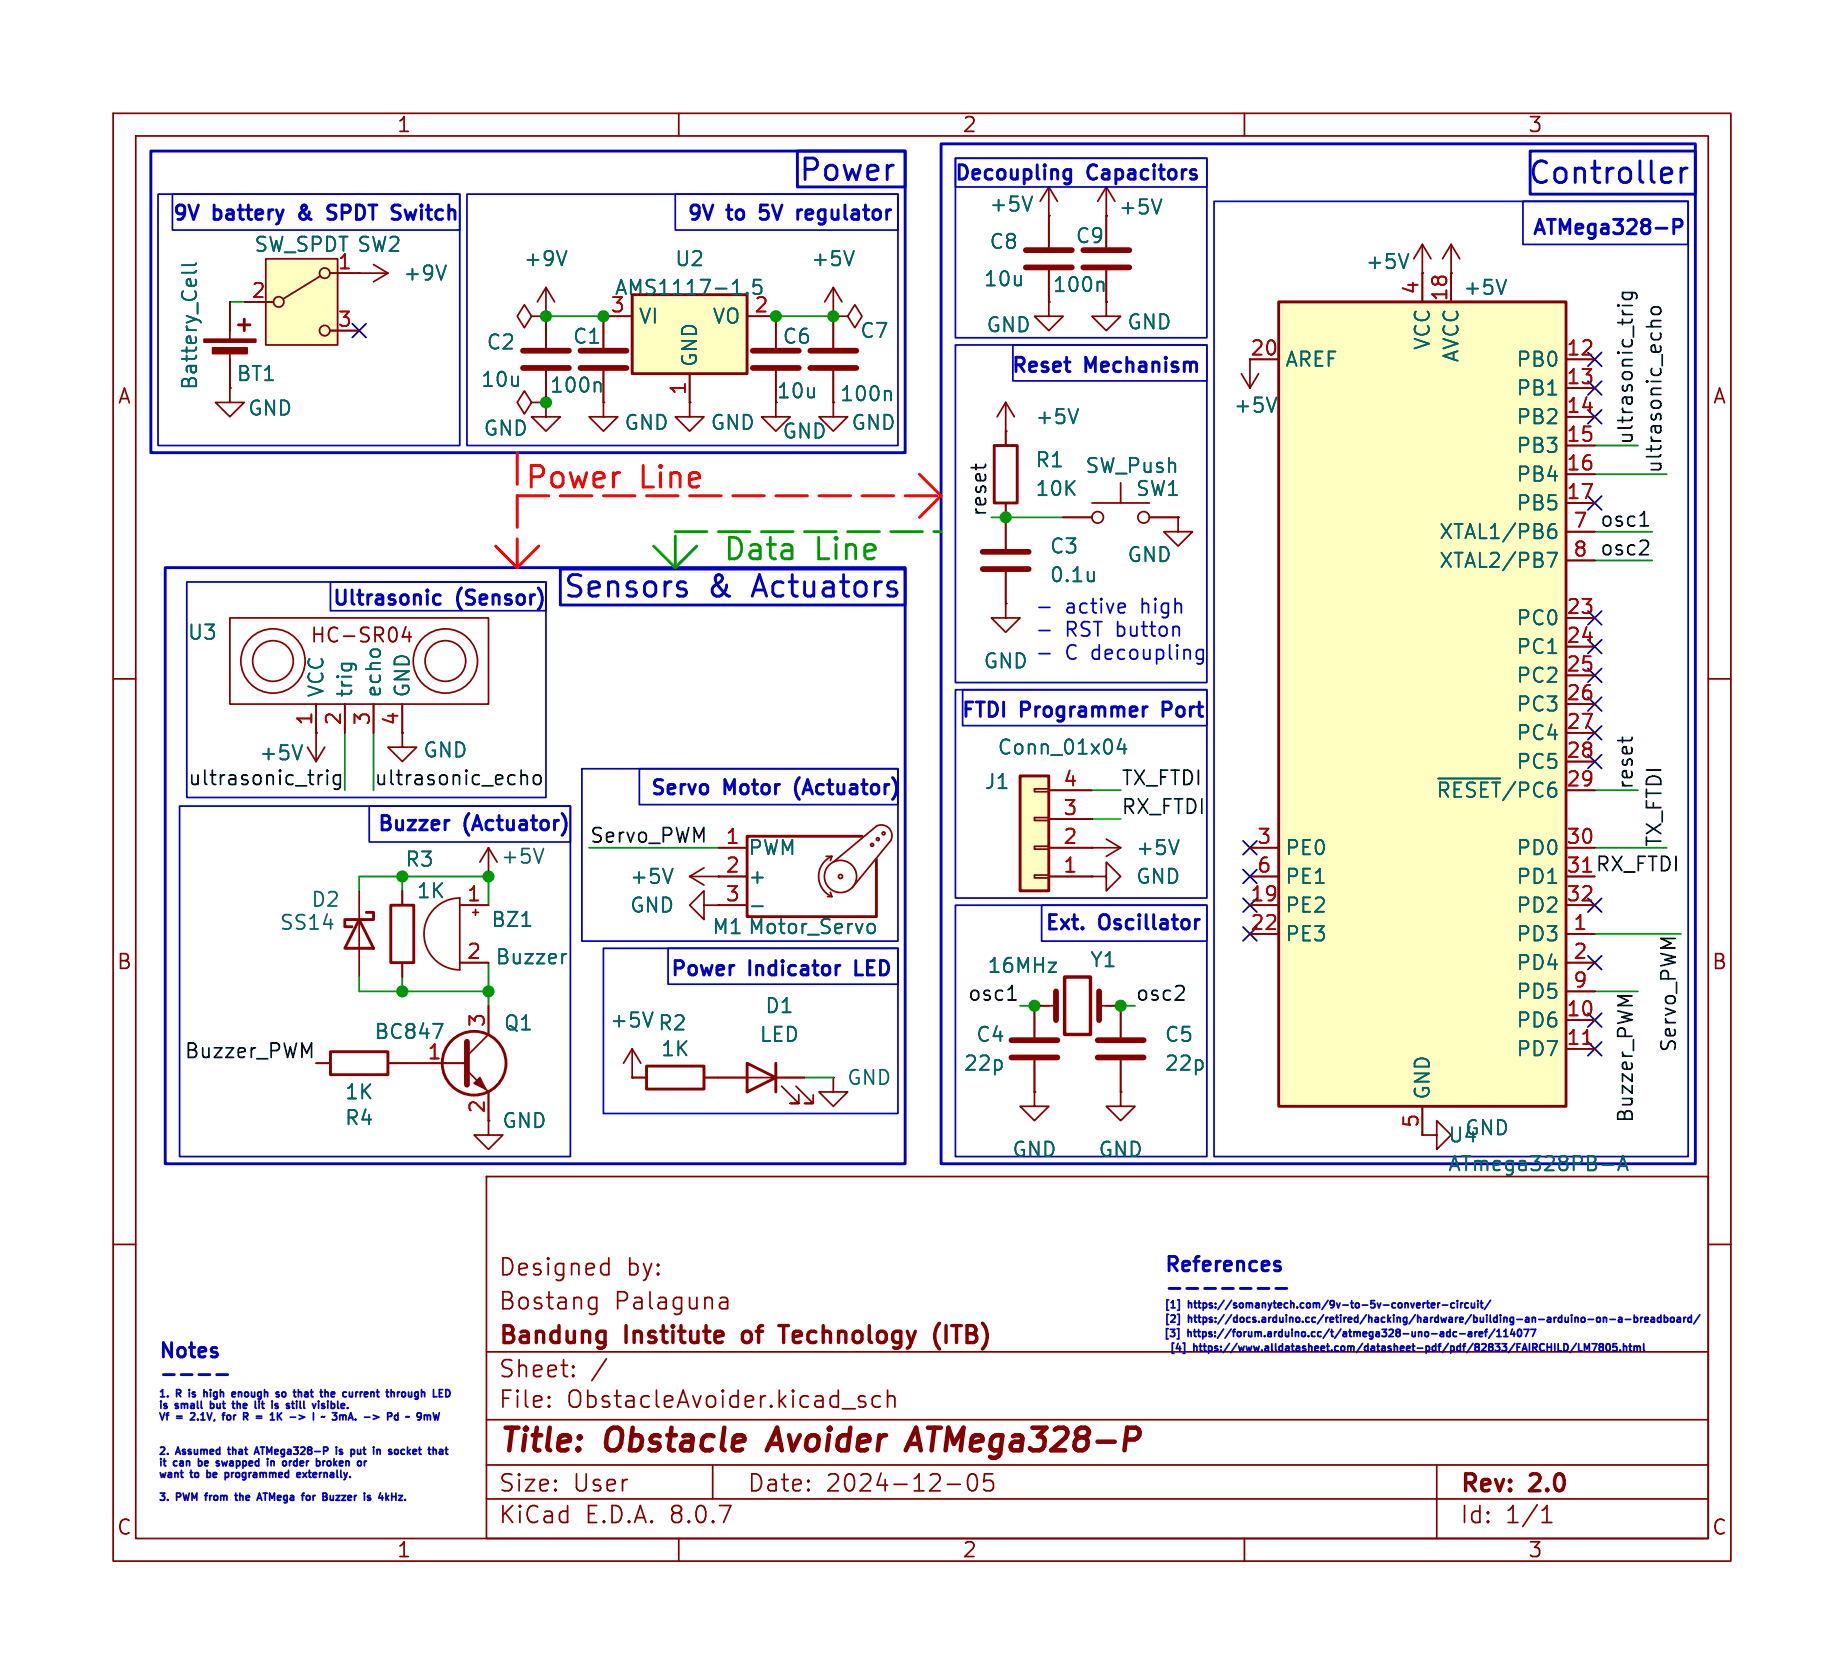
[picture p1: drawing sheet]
<svg xmlns="http://www.w3.org/2000/svg" width="163mm" height="148mm" viewBox="0 0 163 148" stroke-linecap="round" stroke-linejoin="round" font-family="sans-serif">
<g fill="none" stroke="#840000" stroke-width=".15">
<path d="M10 10h143v128h-143zM12 12h139v124h-139zM60 10v2M110 10v2M10 60h2M35.6 78.8v1.2M151 60h2M35.6 85.1v1.3M10 110h2M43 104h108v32h-108zM43 119.5h108M52.2 115.6l.1 .1 .4-.1"/>
<path d="M52.2 114.8l.1-.1 .4 .1M52.7 114.7v1.2a.41 .41 0 0 1-.5 .3M53.4 111.7l.4 .1M53.8 111.2v1.5M53.8 112.6l-.4 .1M63.7 115.6l.1 .1 .5-.1M63.7 114.8l.1-.1 .4 .1 .1 .1v.8M64.3 115.1l-.6 .1M151 110h2M43 132.5h108M43 129.5h108M43 125.5h108"/>
<path d="M48.5 124.3h.1l-.1 .1M48.5 124.3v.1M48.5 123.5v.1M48.5 123.5h.1l-.1 .1M50.7 121.6v.1M50.7 121.6h-.1l.1 .1M50.7 120.8v.1M50.7 120.8h-.1l.1 .1M53.6 120.1l-1.3 2M60 136v2M63 129.5v3M76.5 123.5l-.4-.1-.2 .2 .1 .2 .5 .2v.1v.2l-.2 .1-.4-.1"/>
<path d="M77.8 123.5l-.4-.1-.3 .3v.4l.1 .2 .2 .1 .4-.1M78.5 123.5a.37 .37 0 0 1 .6 .1v.8M78.5 122.9v1.5M83.7 131.2h1.2M85.7 130.4a1.02 1.02 0 0 0 .2 1.4 .38 .38 0 0 0 .4-.3 1.28 1.28 0 0 0-.1-1.1M87 130.3v.7l.2-.1h.5l.1 .3v.3l-.3 .3h-.3l-.2-.1M110 136v2M127 129.5v6.5M136.3 134.6h.9M136.3 133.5l.4-.4v1.5"/>
</g>
<path d="M68.7 126.2l-.9 2M80.1 128.2l.9-2 .4 2M80.3 127.7h1" fill="none" stroke="#840000" stroke-width=".4"/>
<path d="M65.7 117.8l-.1 .2 .1 .6M68.8 117.2h.9M69.3 117.2v1.5M82.7 118.6l.4 .7M83.1 117l-.4 .6M83.6 117.2v1.5" fill="none" stroke="#840000" stroke-width=".3"/>
<path d="M34.5 80h2.1v5.1h-2.1z" fill="none" stroke="#840000" stroke-width=".25"/>
<path d="M23.5 22.9h6.3v7.6h-6.3z" fill="#ffffc2"/>
<g fill="none" stroke="#840000" stroke-width=".15">
<path d="M92.7 19.1h.1M92.7 16.5l-.8 1.3M92.7 16.5v5.4M92.7 16.5l.8 1.3M97.8 19.1h.1M97.8 16.5v5.4M97.8 16.5l-.8 1.3M97.8 16.5l.8 1.3M21.6 26.7h2.5M23.5 22.9h6.3v7.6h-6.3zM28.3 24.4l-3.3 2M29.2 24.1h2.5"/>
<path d="M29.2 29.2h2.5M48.3 28h.1M48.3 35.6v1.2h1.2l-1.2 1.3-1.3-1.3h1.3M48.3 35.6h.1M48.3 25.4l-.8 1.3M48.3 25.4v5.4M48.3 32.8v2.8M48.3 25.4l.7 1.3M68.6 32.8v4h1.2l-1.2 1.3-1.3-1.3h1.3M68.6 28v2.8M92.7 26.7v1.3h1.3l-1.3 1.2-1.3-1.2h1.3M92.7 26.7h.1"/>
<path d="M92.7 23.9v2.8M97.8 23.9v2.8M125.7 24.1h.1M125.7 21.6l-.7 1.3M125.7 21.6v2.5M125.7 21.6l.8 1.3M128.3 24.1h.1M128.3 21.6l-.8 1.3M128.3 21.6v2.5M128.3 21.6l.7 1.3M88.9 53.4v1.2h1.3l-1.3 1.3-1.3-1.3h1.3M88.9 53.4h.1"/>
<path d="M88.9 45.7v2.8M88.9 50.6v2.8M43.2 99.1v1.2h-1.3l1.3 1.3 1.2-1.3h-1.2M91.4 96.5v1.3h1.3l-1.3 1.3-1.2-1.3h1.2M91.4 96.5h.1M91.4 93.7v2.8M93.3 88.9h-1.9v2.8M97.2 88.9h1.9v2.8M99.1 96.5v1.3h1.2l-1.2 1.3-1.3-1.3h1.3M99.1 96.5h.1M99.1 93.7v2.8"/>
<circle cx="24.6" cy="26.7" r=".46"/>
<circle cx="28.7" cy="29.2" r=".46"/>
<circle cx="28.7" cy="24.1" r=".46"/>
</g>
<path d="M91.2 17.4l-.4 1.2M102.7 17.6l-.5 1.3M50.1 22.2l-.4 1.3M97.4 24.9l.2 .2v.6M124.5 22.4l-.4 1.3M133.1 24.7l-.4 1.3M96.7 50.6v.8M96.7 51.3h-.1" fill="none" stroke="#006464" stroke-width=".15"/>
<g fill="none" stroke="#840000" stroke-width=".51">
<path d="M46.2 32.5h4.1M46.2 31h4.1M66.5 32.5h4.1M66.5 31h4.1M90.7 23.6h4M90.7 22.1h4M95.8 23.6h4M95.8 22.1h4M86.9 50.3h4M86.9 48.8h4M89.4 93.5h4.1M89.4 92h4.1"/>
<path d="M93.3 87.6v2.6M97 93.5h4.1M97 92h4.1M97.2 87.6v2.6"/>
</g>
<path d="M94.1 86.4h2.3v5.1h-2.3z" fill="none" stroke="#840000" stroke-width=".3"/>
<path d="M90.2 68.6h2.5v10.2h-2.5z" fill="#ffffc2"/>
<g fill="none" stroke="#840000" stroke-width=".15">
<path d="M61 35.6v1.2h1.2l-1.2 1.3-1.3-1.3h1.3M61 35.6h.1M91.4 69.7h1.3v.3h-1.3zM91.4 72.3h1.3v.2h-1.3zM91.4 74.8h1.3v.3h-1.3zM91.4 77.4h1.3v.2h-1.3zM92.7 77.5h3.8M92.7 74.9h6.4M92.7 72.4h3.8M92.7 69.9h3.8M96.5 77.5h1.3v-1.3l1.3 1.3-1.3 1.3v-1.3M96.5 77.5h.1"/>
<path d="M96.5 74.9h.1M97.8 74.2l1.3 .7M99.1 74.9l-1.3 .8"/>
</g>
<path d="M90.2 68.6h2.5v10.2h-2.5z" fill="none" stroke="#840000" stroke-width=".25"/>
<path d="M99.1 65.3l-.3 .9h.8M99.4 65.8v.8M104.2 74.3l-.4 1.2" fill="none" stroke="#006464" stroke-width=".15"/>
<path d="M113 26.7h25.4v71.1h-25.4z" fill="#ffffc2"/>
<path d="M87.9 39.4h2v5.1h-2zM113 26.7h25.4v71.1h-25.4z" fill="none" stroke="#840000" stroke-width=".25"/>
<g fill="none" stroke="#840000" stroke-width=".15">
<path d="M47 28l-.6-1.1-.7 1.1 .7 1 .6-1h1.3M48.3 28h.1M73.7 28h1.2l.7-1.1 .6 1.1-.6 1-.7-1M73.7 28h.1M73.7 25.4l-.8 1.3M73.7 25.4v2.6M73.7 25.4l.7 1.3M88.9 38.1v1.3M110.5 31.8h2.5M125.7 24.1v2.6M128.3 24.1v2.6M138.4 31.8h2.6"/>
<path d="M138.4 34.3h2.6M138.4 36.8h2.6M138.4 39.4h2.6M88.9 44.5v1.2M138.4 41.9h2.6M138.4 44.5h2.6M138.4 54.6h2.6M138.4 57.2h2.6M138.4 59.7h2.6M138.4 47h2.6M138.4 49.5h2.6M110.5 74.9h2.5"/>
<path d="M110.5 77.5h2.5M138.4 62.2h2.6M138.4 64.8h2.6M138.4 67.3h2.6M138.4 69.9h2.6M138.4 74.9h2.6M110.5 82.6h2.5M110.5 80h2.5M125.7 97.8v2.5M138.4 82.6h2.6M138.4 90.2h2.6M138.4 92.7h2.6"/>
<path d="M138.4 80h2.6M138.4 85.1h2.6M138.4 87.6h2.6"/>
</g>
<path d="M139.9 92.3h.8" fill="none" stroke="#a90000" stroke-width=".15"/>
<path d="M75.5 22.2l-.4 1.3M136.8 48.9h.8l-.5 1.2M136.9 46.9l.2-.1h.2l.3 .2v.3l-.1 .2-.4 .1-.2-.1M137.5 46.3a.45 .45 0 0 0-.6 .3M127.1 68.8h5.5M141.6 103h1M143 103.5l.5-1.3 .4 1.3M143.2 103.1h.6" fill="none" stroke="#006464" stroke-width=".15"/>
<path d="M55.9 26.1h10.1v6.9h-10.1z" fill="#ffffc2"/>
<g fill="none" stroke="#840000" stroke-width=".25">
<path d="M21.1 28.7h1M21.6 28.2v1M55.9 26.1h10.1v6.9h-10.1zM76.2 73.9h-10.2v7.1h11.5v-5M29.2 93h5.1v2h-5.1zM31.7 81.3l1.3 2.5h-2.5zM32.4 80.7h.6v.6h-2.5v.6h.6M57.1 94.3h5.1v2h-5.1zM66 94l2.6 1.3-2.6 1.2zM68.6 94v2.5"/>
<circle cx="41.9" cy="94" r="2.82"/>
</g>
<g fill="none" stroke="#840000" stroke-width=".15">
<path d="M92.7 19.1h.1M92.7 19.1v2.8M97.8 19.1h.1M97.8 19.1v2.8M20.3 34.3v1.3h1.3l-1.3 1.2-1.3-1.2h1.3M20.3 34.3h.1M20.3 26.7v3.3M20.3 31v3.3M21.6 26.7h2.5M29.2 24.1h5.1M29.2 29.2h2.5M31.7 24.1h.1"/>
<path d="M33 23.4l1.3 .7M34.3 24.1l-1.3 .8M47 35.6l-.6-1-.7 1 .7 1 .6-1h1.3M48.3 35.6h.1M48.3 28h.1M48.3 28v2.8M48.3 32.8v2.8M53.3 35.6v1.2h1.3l-1.3 1.3-1.2-1.3h1.2M53.3 35.6h.1M53.3 32.8v2.8M55.9 28h-2.6v2.8M61 35.6h.1"/>
<path d="M61 33v2.6M66 28h2.6v2.8M68.6 32.8v2.8M73.7 35.6v1.2h1.2l-1.2 1.3-1.3-1.3h1.3M73.7 35.6h.1M73.7 28h.1M73.7 28v2.8M73.7 32.8v2.8M88.9 38.1h.1M88.9 35.6l-.8 1.2M88.9 35.6v3.8M88.9 35.6l.8 1.2"/>
<path d="M92.7 26.7h.1M92.7 23.9v2.8M97.8 26.7v1.3h1.3l-1.3 1.2-1.3-1.2h1.3M97.8 26.7h.1M97.8 23.9v2.8M109.7 33l.8 1.3M111.3 33l-.8 1.3M113 31.8h-2.5v2.5M125.7 24.1h.1M125.7 24.1v2.6M128.3 24.1h.1M128.3 24.1v2.6"/>
<path d="M138.4 31.8h2.6M138.4 34.3h2.6M138.4 36.8h2.6M138.4 39.4h2.6M20.3 54.6h22.9v7.6h-22.9zM88.9 53.4h.1M88.9 44.5v4M88.9 50.6v2.8M94 45.7h2.5M96.5 44.5h5.1M99.1 42.7v1.8M101.6 45.7h2.5"/>
<path d="M104.1 45.7v1.3h1.3l-1.3 1.3-1.2-1.3h1.2M104.1 45.7h.1M138.4 44.5h2.6M138.4 41.9h2.6M138.4 54.6h2.6M138.4 57.2h2.6M138.4 59.7h2.6M138.4 47h2.6M138.4 49.5h2.6M27.2 66.1l.7 1.2M27.9 64.8h.1M27.9 62.2v5.1"/>
<path d="M28.7 66.1l-.8 1.2M30.5 62.2v2.6M31.7 78.8v7.6M33 62.2v2.6M35.6 62.2v3.9h1.2l-1.2 1.2-1.3-1.2h1.3M35.6 78.8v1.2M43.2 77.5h.1M43.2 74.9l-.8 1.3M43.2 74.9v2.6M43.2 74.9l.7 1.3M61 77.5l1.2 .8M61 77.5h5"/>
<path d="M62.2 76.7l-1.2 .8M63.5 74.9h2.5M73 75.7h.5M73.2 79.3h.3M73.4 78.9l.1 .4M73.5 75.7a1.93 1.93 0 0 0-1.1 1.8 1.93 1.93 0 0 0 1.1 1.8M73.5 75.7l-.1 .4M73.7 76.2l3.8-3.2a.95 .95 0 0 1 1.1 .2 .95 .95 0 0 1 .1 1.1l-3.4 4.2M92.7 77.5h3.8M92.7 74.9h3.8M92.7 69.9h3.8M92.7 72.4h3.8"/>
<path d="M96.5 74.9h.1M96.5 77.5h.1M110.5 77.5h2.5M110.5 74.9h2.5M138.4 74.9h2.6M138.4 62.2h2.6M138.4 64.8h2.6M138.4 67.3h2.6M138.4 69.9h2.6M27.9 94h1.3M34.3 94h7M35.6 85.1v1.3"/>
<path d="M38.4 80.3a3.2 3.2 0 0 1 2.2-.9v6.3a3.2 3.2 0 0 1-2.9-1.9 3.2 3.2 0 0 1 .7-3.5zM40.6 80h2.6M40.6 85.1h2.6M41.3 94.6l1.9 1.9v2.6M41.8 80.7h.5M42 80.4v.5M43.2 88.9v2.6l-1.9 1.9M55.9 95.3h.1M55.9 95.3h1.2M55.9 92.7l-.8 1.3M55.9 92.7v2.6M55.9 92.7l.7 1.3"/>
<path d="M62.2 80v-1.2l-1.2 1.2 1.2 1.3v-1.3h1.3M62.2 95.3h8.9M63.5 80h.1M63.5 80h2.5M69.1 96l1.5 1.6h-.8h.8v-.8M70.4 96l1.5 1.6h-.8h.8v-.8M73.7 95.3v1.2h-1.3l1.3 1.3 1.2-1.3h-1.2M73.7 95.3h.1M91.4 96.5h.1M91.4 93.7v2.8M92.7 88.9h-1.3v2.8M97.8 88.9h1.3v2.8"/>
<path d="M99.1 96.5h.1M99.1 93.7v2.8M110.5 80h2.5M110.5 82.6h2.5M125.7 97.8v2.5M138.4 80h2.6M138.4 85.1h2.6M138.4 82.6h2.6M138.4 90.2h2.6M138.4 92.7h2.6M138.4 87.6h2.6M125.7 100.3h1.3v-1.2l1.3 1.2-1.3 1.3v-1.3"/>
<path d="M125.7 100.3h.1"/>
<circle cx="24.1" cy="58.4" r="2.84"/>
<circle cx="24.1" cy="58.4" r="1.8"/>
<circle cx="39.4" cy="58.4" r="2.84"/>
<circle cx="39.4" cy="58.4" r="1.8"/>
<circle cx="97" cy="45.7" r=".51"/>
<circle cx="101.1" cy="45.7" r=".51"/>
<circle cx="74.3" cy="77.5" r=".18"/>
<circle cx="74.3" cy="77.5" r="1.42"/>
<circle cx="77.1" cy="74.7" r=".13"/>
<circle cx="77.6" cy="74.2" r=".13"/>
<circle cx="78.1" cy="73.7" r=".13"/>
</g>
<g fill="none" stroke="#006464" stroke-width=".15">
<path d="M91.2 17.4l-.4 1.2M102.7 17.6l-.5 1.3M17.3 23.9l-.1 .2h-1.1M17.3 23.3l-.1 .1h-1.1M39.4 23.5l-.4 1.2M50.1 22.2l-.4 1.3M52.9 33.8l.2 .2v.6M66 25.9v.1M67.2 24.7h-.6v.6l.2-.1 .4 .1 .1 .2-.1 .4M75.5 22.2l-.4 1.3M78.6 34.6l.2 .1v.7M95.3 36.2l-.4 1.2"/>
<path d="M97.4 24.9l.2 .2v.6M112.8 35.1l-.4 1.3M124.5 22.4l-.4 1.3M133.1 24.7l-.4 1.3M30.2 58.7h1l.2 .1M30.3 58.7l-.1 .1M31 58.7l.1 .1M96.7 50.6v.8M96.7 51.3h-.1M136.8 48.9h.8l-.5 1.2M136.9 46.9l.2-.1h.2l.3 .2v.3l-.1 .2-.4 .1-.2-.1M137.5 46.3a.45 .45 0 0 0-.6 .3"/>
<path d="M26.7 65.9l-.4 1.2M48 75l-.4 1.3M59.5 76.8l-.5 1.3M99.1 65.3l-.3 .9h.8M99.4 65.8v.8M104.2 74.3l-.4 1.2M127.1 68.8h5.5M38.3 90.5h.8l-.5 1.3M46.2 81.9h.7M50.1 84.3l-.3 .1M66.5 80.1h.9M76.7 81.9a.34 .34 0 0 1 .3-.2 .34 .34 0 0 1 .3 .2v.4a.34 .34 0 0 1-.3 .2 .34 .34 0 0 1-.3-.2"/>
<path d="M141.6 103h1M143 103.5l.5-1.3 .4 1.3M143.2 103.1h.6"/>
</g>
<g fill="#840000" stroke="#840000" stroke-width=".15">
<path d="M18 30h4.6v.2h-4.6z"/>
<path d="M18.8 30.8h3v.5h-3z"/>
<path d="M41.9 95.8l.5-.5 .5 1z"/>
</g>
<path d="M34.9 55.5a.95 .95 0 0 1 0 1.2M35.9 55.4l-.3 .9h.8M36.2 55.9v.8" fill="none" stroke="#840000" stroke-width=".16"/>
<path d="M51.3 32.5h4.1M51.3 31h4.1M71.6 32.5h4.1M71.6 31h4.1M41.3 92.1v3.8" fill="none" stroke="#840000" stroke-width=".51"/>
<g fill="none" stroke="#0f0f0f" stroke-width=".15">
<path d="M143 27h.1M143 27l.1 .1v-.1M143.4 27.4l.1 .3 .2 .1M143.4 27.8h.9M143.4 27h.9M143.4 25.9h1a.34 .34 0 0 1 .2 .5M143.5 25.9l-.1 .3 .3 .3h.3l.2-.2 .1-.1-.1-.3M145.5 28.9h1.3M146 27.3l.2-.2h.4a.34 .34 0 0 1 .2 .4 .34 .34 0 0 1-.2 .3h-.4a.34 .34 0 0 1-.2-.5zM146.8 28.3l-.8 .1a.34 .34 0 0 0 .1 .5M86.3 41v.5M87.1 41v.3"/>
<path d="M145 46.5h.7M145.6 47.8a.34 .34 0 0 1 0 .5l-.7 .7h.8M28.1 68.5v.9M28.5 68.5l-.2 .1-.2 .2M28.9 68.1v.1M28.9 68.5v.9M28.9 68.1h.1l-.1 .1M30.1 68.6l-.4-.1-.2 .3v.3l.1 .2 .1 .1 .4-.1M30.1 68.5v1a.34 .34 0 0 1-.6 .2M46.1 68.6a.32 .32 0 0 1 .5 .1v.7M46.1 68.1v1.3M47.3 68.6a.34 .34 0 0 1 .5 .2v.3a.34 .34 0 0 1-.3 .3 .34 .34 0 0 1-.3-.3v-.3z"/>
<path d="M143.4 65.2v.5M144.3 65.2l-.1 .2M89.1 88.4h.7M104.5 87.2a.34 .34 0 0 1 .1 .5l-.7 .7h.8"/>
</g>
<g fill="none" stroke="#0000c2" stroke-width=".15">
<path d="M14 17.2h26.6v22.2h-26.6zM15.2 17.2h25.4v3.1h-25.4zM41.3 17.2h38.1v22.2h-38.1zM59.7 17.2h19.7v3.1h-19.7zM84.5 14h22.2v2.5h-22.2zM84.5 14h22.2v15.9h-22.2zM107.3 17.8h41.9v84.5h-41.9zM134.6 17.8h14.6v3.8h-14.6zM84.5 30.5h22.2v29.8h-22.2zM89.5 30.5h17.2v3.2h-17.2zM16.5 51.5h31.8v19h-31.8zM29.2 51.5h19.1v2.5h-19.1z"/>
<path d="M91.8 53.7h1M91.8 55.7h1M91.8 57.8h1M99.3 53.3l.1 .1 .1 .2-.6 .2M99.4 54.1l-.1 .1M104.2 55.4v.8M106.4 57.4v1.1a.34 .34 0 0 1-.6 .1M106.4 57.5l-.4-.1-.2 .3v.3l.1 .2 .1 .1 .4-.1M15.9 71.3h34.5v31h-34.5zM32.6 71.3h17.8v3.1h-17.8zM51.4 68h28v15.2h-28zM56.5 68h22.9v3.1h-22.9z"/>
<path d="M84.5 61h22.2v18.4h-22.2zM85.1 61h21.6v3.2h-21.6zM53.3 83.8h26.1v14.6h-26.1zM59.1 83.8h20.3v3.2h-20.3zM84.5 80h22.2v22.3h-22.2zM92.1 80h14.6v3.2h-14.6zM103.1 117.5v.9M103.2 116.2v.9M103.3 114.9h-.1v.9M103.6 118.7v.9M104 117.5h.2v.9h-.2M104.1 114.9h.1v.9h-.1"/>
<path d="M104.1 116.2h.1v.9h-.1M104.6 118.7h.1v.9h-.1M125.2 115.4h.3v-.2h-.2l-.1 .1 .1 .3h.2M125.8 115.2v.4M126 115.2l-.2 .1M126.1 115.2h.2M126.2 115v.5l.1 .1M126.5 115.4h.3v-.2h-.2l-.1 .1 .1 .3h.2M127.1 115.2v.4M127.3 115.2l-.2 .1M127.5 115.4h.5M128.6 115.2h-.2l-.2 .1 .1 .3h.3"/>
<path d="M128.8 117.8l-.2-.1-.1 .2v.2h.3M128.8 115v.1M128.8 115.2v.4M129 117.9h.5M129.1 115.2v.4M129.3 115.2l-.2 .1M129.8 115.2h-.2l-.1 .1v.3h.3M129.8 117.8h.3v.4M130.1 115.2v.4h.2M130.1 117.9l-.3 .1 .1 .2 .2-.1M130.3 115.2v.4M130.4 117.7v.5"/>
<path d="M130.6 117.7l-.2 .2M130.6 115v.1M130.6 115.2v.4M130.7 118l.4-.1-.1-.1-.2-.1-.1 .1 .1 .3h.2M130.8 115.2h.3M130.9 115v.5l.2 .1M131.2 117.7h.3M131.3 117.6v.6M131.8 115l-.6 .8M132.1 117.5l-.5 .8M132.3 118.2h.4M132.4 117.6l-.1 .1"/>
<path d="M132.5 117.5v.7M132.9 118.2h.4M133 117.6l-.1 .1M133.1 117.5v.7M133.7 117.5l-.2 .5h.4M133.8 117.7v.5M134.2 117.7l-.1 .2 .2 .3 .2-.2v-.3M135.1 117.5l-.2 .7M135.7 117.5l-.2 .7M137.4 118.8v.6M137.7 118.8v.6h.3M138.2 118.8a.32 .32 0 0 1 .4 .3 .32 .32 0 0 1-.4 .3z"/>
<path d="M139.2 116.5h.3v.4M139.3 118.8l-.5 .8M139.5 118.8v.6h.4M139.8 116.5h.1h.2l-.1 .4-.2-.1zM140.1 119.4v-.6l.2 .5 .2-.5v.6M140.4 116.7h.5M140.7 118.8h.5l-.3 .6M141.2 116.5h.1h.1v.4l-.2-.1zM141.5 119.1l-.1 .1 .1 .2 .2-.1-.1-.2M141.5 119.1l-.1-.1 .1-.2 .2 .1-.1 .2M141.5 119.1h.1M141.7 116.5v.4"/>
<path d="M141.7 116.5h.3v.4M142.1 118.8a.31 .31 0 0 1 .2 .3 .31 .31 0 0 1-.2 .3l-.1-.2zM142.3 116.7h.5M142.9 118.8h-.3v.3h.3v.3h-.1h-.2M143.1 116.5h.2l.1 .4M143.2 119.4h.1M143.4 116.6l-.3 .1 .1 .2h.2M143.5 119.1l.3-.1v.4M143.5 118.8v.6M143.7 116.7h.5M144 119h.2M144.1 118.8v.5l.1 .1"/>
<path d="M144.4 119.1l.2-.1 .1 .1M144.4 119v.4M144.5 116.3v.6M144.5 116.5h.1l.2 .1-.1 .3h-.2M144.7 119.1l.1-.1h.2v.4M144.7 119.1v.3M145 116.5v.4M145.2 116.5l-.2 .1M145.3 118.8v.5l.1 .1M145.4 116.7l.3-.1v-.1h-.2l-.1 .1v.3h.3M146 116.5h.2v.4M146.2 116.6l-.3 .1 .1 .2h.2"/>
<path d="M146.8 116.5h-.2l-.1 .1 .1 .3h.2M146.8 116.3v.6M147.1 116.5h.2l.1 .1v.3h-.3M147.1 116.3v.6M147.7 116.5h.1h.2l-.1 .4-.2-.1zM148.3 116.5h.2v.4M148.5 116.6l-.3 .1 .1 .2h.2M148.8 116.5v.4M149 116.5l-.2 .1M149.5 116.5h-.2l-.1 .1 .1 .3h.2M149.5 116.3v.6M150.3 116.2l-.6 .8"/>
<path d="M15.9 130.2h.3M16.1 130.6h.1M16.7 122.9h.1M16.7 123.1v.4M17.2 125.2l-.4 .3h.4M17.5 129v.6M17.5 129.6h.2M17.7 129.2h-.2M18 123.1h.3v.4M18.1 132.2h.2M18.3 130v.6M18.3 130.6h.2"/>
<path d="M18.3 132l-.1 .1v.5M18.5 130.2h-.2M18.6 123.9v.6M18.6 124.5h.2M19.2 129.2h.2M19.2 129.4l.2 .1-.2 .1M19.6 129.2l.1 .4M19.6 125.1h.3M19.7 125v.5M20.1 128.1h.3M20.2 125.1l-.1 .1v.2l.1 .1M20.2 127.9v.6l.2 .1"/>
<path d="M20.2 130.3v.3h-.2M20.5 124.1h.3M20.6 123.9v.5l.2 .1M20.6 123.1h.2v.1l-.3 .1M20.8 132.2h.2M20.8 123.5h-.2M20.8 132v.6h.2M21 123.9v.6M21.1 124.1l-.1 .1M21.1 123.1h.2l.1 .1M21.1 123.1v.4M21.2 132v.6"/>
<path d="M21.3 132.2l-.1 .1M21.7 125.2l.2 .3M21.9 125l-.1 .2M22.5 128.6l.2-.7 .2 .7M22.5 128.4h.3M22.9 124.1v.4M22.9 132l.2 .6M23.2 123.9v.5l.2 .1M23.3 132h.3M23.4 132v.6M24 129.2v.4M24.1 124.9v.6"/>
<path d="M24.2 129.3v.3M24.5 124.9v.6M24.6 124.3v.2M24.6 125.2l.3 .3M24.9 124.9l-.4 .4M25 123.1h.2v.4l-.2-.1zM26 129.3v.2l.2 .1M26 122.9v.5M26.3 130.4l.3-.1-.1-.1h-.2v.1v.3h.2M26.4 122.9v.6M26.5 123.9v.5l.1 .1M26.8 130.2l.3 .4"/>
<path d="M27 123.1l.2 .1v.3M27.1 130.2l-.3 .4M27.2 123.5h-.2M27.2 123.2l-.2 .1M27.4 123.1h.3M27.7 132.2v.4M27.7 124.9v.6M27.9 132.2l-.2 .1M28.5 124.3l.2 .1-.2 .1M28.5 124.1h.2M28.9 129.3v.2l.1 .1 .2-.1v-.2M29 124.1v.4"/>
<path d="M29.3 124.5h.2M29.3 123.9v.6M29.4 124.9h.4l-.2 .2 .1 .1v.3h-.1h-.2M29.5 124.1h-.2M29.5 123.1l.1 .1-.3 .1M29.6 123.5h-.1M29.7 132.2h.3l-.3 .4h.3M29.7 127.9v.1M29.7 128.1v.5M30.2 128.2l-.1-.1-.1 .1v.1l.2 .1v.1h-.2M30.6 125.1v.4M30.8 125.5l.2-.6 .2 .6"/>
<path d="M30.9 125.4h.3M31.9 128.5l-.2 .1M31.9 128.1v.5M32 123.1h-.1M32.1 128.1h.2M32.5 123.1h-.2l-.1 .1v.3h.3M32.5 123.2l-.3 .1M33.6 132l-.1 .4h.4M33.8 132.2v.4M34.4 128.5l.1 .1M34.5 128.1l-.1 .1 .1 .2M35.2 125.1h-.2l-.1 .1v.3h.3"/>
<path d="M35.2 124.9v.6M35.2 132.2h.4l-.4 .4h.4M35.7 128.1l.1 .1M35.7 123.1l.1 .1v.2l-.1 .1M35.8 128.5l-.1 .1M36 127.9v.7M36.1 128.3l.2 .3M36.1 123.1v.4l.3-.1M36.3 128.1l-.3 .3M36.4 123.1v.4M37.2 125.2l-.1 .1h-.2v-.3l.2-.1 .1 .1v.4l-.1 .1h-.2M37.5 125.2l.2-.1 .1 .1"/>
<path d="M37.5 125.1v.4M39.3 128.1h.3M39.4 127.9v.6l.2 .1"/>
</g>
<g fill="none" stroke="#0000c2" stroke-width=".25">
<path d="M13.3 13.4h66.7v26.6h-66.7zM29 19.3l.5 .1M29.5 18.1l-.4 .1a.3 .3 0 0 0-.1 .3 .3 .3 0 0 0 .2 .2l.3 .1M35.2 18.1l.2 .1M35.3 18.8a.29 .29 0 0 1 0 .5M70.5 13.4h9.5v3.1h-9.5zM70.5 18.5v.9M70.9 18.5l-.3 .1-.1 .2M83.2 12.7h66.7v90.2h-66.7zM94.3 15l.3 .1M94.6 15v1a.34 .34 0 0 1-.4 .3M94.6 15.8h-.3"/>
<path d="M135.3 13.4h14.6v3.8h-14.6zM148.6 14.9v1.2M149.1 14.9a.49 .49 0 0 0-.5 .3M148 20.1h.4a.34 .34 0 0 0 .3-.4 .34 .34 0 0 0-.3-.3h-.4v1.3M14.6 50.2h65.4v52.7h-65.4zM38.4 53.4h.2h.3M38.4 52.6h.2h.3M49.5 50.3h30.5v3.2h-30.5zM39.6 72.5h.1M101.3 62.5h.1M105.9 81.3h.1M103.3 113.9h1"/>
<path d="M104.9 113.9h1M106.5 113.9h1M108.1 113.9h.9M109.6 113.9h1M111.2 113.9h1M112.8 113.9h.9M112.8 111.9l.3 .1 .1 .2-.2 .2h-.2M112.8 111.5l.3 .1M14.4 121.5h1M16 121.5h1M17.6 121.5h1M19.2 121.5h.9"/>
</g>
<path d="M43.8 48.3l1.9 1.9M45.7 40v3.8M45.7 43.8v6.4M45.7 43.8h37.5M45.7 50.2l1.9-1.9M81.3 45.7l1.9-1.9M81.3 41.9l1.9 1.9" fill="none" stroke="#f00" stroke-width=".25" stroke-dasharray="2.8 1"/>
<path d="M57.8 48.3l1.9 1.9M59.7 47h23.5M59.7 50.2v-3.2M59.7 50.2l1.9-1.9" fill="none" stroke="#00c200" stroke-width=".25" stroke-dasharray="2.8 1"/>
<g fill="none" stroke="#009600" stroke-width=".15">
<path d="M20.3 26.7h1.3M48.3 28h5M68.6 28h5.1M141 39.4h3.8M87.6 45.7h6.4M141 41.9h6.3M141 49.5h5M141 47h5M30.5 64.8v5.1M31.7 78.8v-1.3h11.5v2.5M33 64.8v5.1M35.6 77.5v1.3"/>
<path d="M52.1 74.9h11.4M96.5 69.9h2.6M96.5 72.4h2.6M141 74.9h6.3M141 69.9h3.8M31.7 86.4v1.2h11.5M35.6 86.4v1.2M43.2 85.1v3.8M71.1 95.3h2.6M90.2 88.9h1.2M99.1 88.9h1.2M141 87.6h3.8"/>
<path d="M141 82.6h7.6"/>
</g>
<g fill="none" stroke="#000084" stroke-width=".15">
<path d="M31.1 28.6l1.3 1.2M32.4 28.6l-1.3 1.2M140.4 33.7l1.2 1.2M140.4 31.2l1.2 1.2M140.4 36.2l1.2 1.3M141.6 33.7l-1.2 1.2M141.6 31.2l-1.2 1.2M141.6 36.2l-1.2 1.3M140.4 56.6l1.2 1.2M140.4 43.9l1.2 1.2M140.4 54l1.2 1.2M140.4 59.1l1.2 1.2"/>
<path d="M141.6 43.9l-1.2 1.2M141.6 56.6l-1.2 1.2M141.6 54l-1.2 1.2M141.6 59.1l-1.2 1.2M109.9 76.9l1.2 1.2M109.9 79.4l1.2 1.2M109.9 74.3l1.2 1.3M111.1 76.9l-1.2 1.2M111.1 79.4l-1.2 1.2M111.1 74.3l-1.2 1.3M140.4 61.6l1.2 1.3M140.4 79.4l1.2 1.2"/>
<path d="M140.4 64.2l1.2 1.2M140.4 66.7l1.2 1.2M141.6 61.6l-1.2 1.3M141.6 79.4l-1.2 1.2M141.6 64.2l-1.2 1.2M141.6 66.7l-1.2 1.2M109.9 82l1.2 1.2M111.1 82l-1.2 1.2M140.4 89.6l1.2 1.2M140.4 92.1l1.2 1.2M140.4 84.5l1.2 1.2M141.6 89.6l-1.2 1.2"/>
<path d="M141.6 92.1l-1.2 1.2M141.6 84.5l-1.2 1.2"/>
</g>
<path d="M139.9 92.3h.8" fill="none" stroke="#a90000" stroke-width=".15"/>
<g fill="#009600" stroke="#009600" stroke-width=".15">
<circle cx="88.9" cy="45.7" r=".46"/>
<circle cx="99.1" cy="88.9" r=".46"/>
<circle cx="91.4" cy="88.9" r=".46"/>
<circle cx="43.2" cy="77.5" r=".46"/>
<circle cx="35.6" cy="77.5" r=".46"/>
<circle cx="35.6" cy="87.6" r=".46"/>
<circle cx="43.2" cy="87.6" r=".46"/>
<circle cx="48.3" cy="28" r=".46"/>
<circle cx="48.3" cy="35.6" r=".46"/>
<circle cx="68.6" cy="28" r=".46"/>
<circle cx="53.3" cy="28" r=".46"/>
<circle cx="73.7" cy="28" r=".46"/>
</g>
<g font-size="2.8" fill="#840000">
<text x="44" y="128.9">Title:</text>
<text x="53.7" y="128.9">Obstacle</text>
<text x="68.9" y="128.9">Avoider</text>
<text x="82" y="128.9">ATMega328-P</text>
</g>
<g font-size="2.7" fill="#0000c2">
<text x="70.5" y="16.3">Power</text>
<text x="135" y="16.6">Controller</text>
<text x="49.7" y="53.2">Sensors</text>
<text x="62.7" y="53.2">&amp;</text>
<text x="66.9" y="53.2">Actuators</text>
</g>
<g font-size="2.7" fill="#f00">
<text x="46.3" y="43.5">Power</text>
<text x="56.6" y="43.5">Line</text>
</g>
<g font-size="2.7" fill="#00c200">
<text x="63.8" y="49.9">Data</text>
<text x="72.1" y="49.9">Line</text>
</g>
<g font-size="2.1" fill="#840000">
<text x="44" y="113">Designed</text>
<text x="55.4" y="113">by:</text>
<text x="44" y="119.2">Bandung</text>
<text x="44" y="116">Bostang</text>
<text x="54.3" y="116">Palaguna</text>
<text x="55.4" y="119.2">Institute</text>
<text x="66.3" y="119.2">of</text>
<text x="70.3" y="119.2">Technology</text>
<text x="84.5" y="119.2">(ITB)</text>
<text x="44" y="124.7">File:</text>
<text x="44" y="122">Sheet:</text>
<text x="50.1" y="124.7">ObstacleAvoider.kicad_sch</text>
<text x="44" y="134.9">KiCad</text>
<text x="44" y="132.1">Size:</text>
<text x="50.7" y="132.1">User</text>
<text x="51.7" y="134.9">E.D.A.</text>
<text x="59.3" y="134.9">8.0.7</text>
<text x="66" y="132.1">Date:</text>
<text x="73" y="132.1">2024-12-05</text>
<text x="129" y="132.3">Rev:</text>
<text x="129" y="134.9">Id:</text>
<text x="133.1" y="134.9">1/1</text>
<text x="135.4" y="132.3">2.0</text>
</g>
<g font-size="1.8" fill="#840000">
<text x="35" y="11.9">1</text>
<text x="85" y="11.9">2</text>
<text x="135" y="11.9">3</text>
<text x="10.3" y="35.9">A</text>
<text x="151.3" y="35.9">A</text>
<text x="26.8" y="57">HC-SR04</text>
<text x="35.3" y="64.2" transform="rotate(-90 35.3 64.2)">4</text>
<text x="64.1" y="77.2">2</text>
<text x="10.3" y="85.9">B</text>
<text x="151.3" y="85.9">B</text>
<text x="42.9" y="98.5" transform="rotate(-90 42.9 98.5)">2</text>
<text x="10.3" y="135.9">C</text>
<text x="35" y="137.9">1</text>
<text x="85" y="137.9">2</text>
<text x="135" y="137.9">3</text>
<text x="151.3" y="135.9">C</text>
</g>
<g font-size="1.8" fill="#0000c2">
<text x="84.2" y="16.3">Decoupling</text>
<text x="96.2" y="16.3">Capacitors</text>
<text x="15.1" y="19.8">9V</text>
<text x="18.9" y="19.8">battery</text>
<text x="26.9" y="19.8">&amp;</text>
<text x="30" y="19.8">SPDT</text>
<text x="36.2" y="19.8">Switch</text>
<text x="60.6" y="19.8">9V</text>
<text x="64.4" y="19.8">to</text>
<text x="67.7" y="19.8">5V</text>
<text x="71.5" y="19.8">regulator</text>
<text x="135.3" y="21.1">ATMega328-P</text>
<text x="89.3" y="33.3">Reset</text>
<text x="95.9" y="33.3">Mechanism</text>
<text x="29.2" y="53.9">Ultrasonic</text>
<text x="40.4" y="53.9">(Sensor)</text>
<text x="94.2" y="54.5">active</text>
<text x="94.2" y="56.5">RST button</text>
<text x="94.2" y="58.6">C decoupling</text>
<text x="101" y="54.5">high</text>
<text x="84.8" y="63.8">FTDI</text>
<text x="90.2" y="63.8">Programmer</text>
<text x="103.3" y="63.8">Port</text>
<text x="57.3" y="70.6">Servo</text>
<text x="64" y="70.6">Motor</text>
<text x="70.8" y="70.6">(Actuator)</text>
<text x="33.2" y="73.8">Buzzer</text>
<text x="41" y="73.8">(Actuator)</text>
<text x="92.2" y="82.6">Ext.</text>
<text x="97.2" y="82.6">Oscillator</text>
<text x="59.1" y="86.6">Power</text>
<text x="66.2" y="86.6">Indicator</text>
<text x="76.1" y="86.6">LED</text>
<text x="102.9" y="112.8">References</text>
<text x="14" y="120.4">Notes</text>
</g>
<g font-size="1.8" fill="#006464">
<text x="22.4" y="22.5">SW_SPDT SW2</text>
<text x="46.2" y="23.7">+9V</text>
<text x="59.6" y="23.7">U2</text>
<text x="71.6" y="23.7">+5V</text>
<text x="87.4" y="18.9">+5V</text>
<text x="87.4" y="22.2">C8</text>
<text x="95" y="21.7">C9</text>
<text x="98.8" y="19.2">+5V</text>
<text x="120.6" y="24">+5V</text>
<text x="35.6" y="25">+9V</text>
<text x="54.3" y="26.3">AMS1117-1.5</text>
<text x="56.4" y="28.8">VI</text>
<text x="62.9" y="28.8">VO</text>
<text x="86.9" y="25.5">10u</text>
<text x="87.1" y="29.6">GND</text>
<text x="93" y="26">100n</text>
<text x="99.6" y="29.3">GND</text>
<text x="129.3" y="26.3">+5V</text>
<text x="17.6" y="34.6" transform="rotate(-90 17.6 34.6)">Battery_Cell</text>
<text x="20.8" y="33.9">BT1</text>
<text x="42.4" y="34.4">10u</text>
<text x="42.9" y="31.1">C2</text>
<text x="48.5" y="34.9">100n</text>
<text x="50.6" y="30.6">C1</text>
<text x="61.8" y="32.5" transform="rotate(-90 61.8 32.5)">GND</text>
<text x="68.6" y="35.4">10u</text>
<text x="69.1" y="30.6">C6</text>
<text x="74.2" y="35.7">100n</text>
<text x="76" y="30.1">C7</text>
<text x="113.5" y="32.6">AREF</text>
<text x="126.6" y="31" transform="rotate(-90 126.6 31)">VCC</text>
<text x="129.1" y="32.1" transform="rotate(-90 129.1 32.1)">AVCC</text>
<text x="134" y="32.6">PB0</text>
<text x="134" y="35.2">PB1</text>
<text x="21.8" y="37">GND</text>
<text x="42.7" y="38.7">GND</text>
<text x="55.1" y="38.2">GND</text>
<text x="62.7" y="38.2">GND</text>
<text x="69.1" y="39">GND</text>
<text x="75.2" y="38.2">GND</text>
<text x="91.4" y="41.5">R1</text>
<text x="91.4" y="37.7">+5V</text>
<text x="109" y="36.7">+5V</text>
<text x="134" y="37.7">PB2</text>
<text x="134" y="40.3">PB3</text>
<text x="91.4" y="44.1">10K</text>
<text x="95.9" y="42">SW_Push</text>
<text x="100.3" y="44.1">SW1</text>
<text x="127.1" y="47.9">XTAL1/PB6</text>
<text x="134" y="42.8">PB4</text>
<text x="134" y="45.3">PB5</text>
<text x="92.7" y="49.1">C3</text>
<text x="92.7" y="51.7">0.1u</text>
<text x="99.6" y="49.9">GND</text>
<text x="127.1" y="50.4">XTAL2/PB7</text>
<text x="16.5" y="56.8">U3</text>
<text x="86.9" y="59.3">GND</text>
<text x="134" y="55.5">PC0</text>
<text x="134" y="58">PC1</text>
<text x="28.8" y="61.7" transform="rotate(-90 28.8 61.7)">VCC</text>
<text x="31.3" y="61.7" transform="rotate(-90 31.3 61.7)">trig</text>
<text x="33.9" y="61.7" transform="rotate(-90 33.9 61.7)">echo</text>
<text x="36.4" y="61.7" transform="rotate(-90 36.4 61.7)">GND</text>
<text x="134" y="60.6">PC2</text>
<text x="134" y="63.1">PC3</text>
<text x="134" y="65.7">PC4</text>
<text x="22.9" y="67.4">+5V</text>
<text x="37.3" y="67.2">GND</text>
<text x="86.9" y="70">J1</text>
<text x="88.1" y="66.9">Conn_01x04</text>
<text x="126.9" y="70.7">~{RESET}/PC6</text>
<text x="134" y="68.2">PC5</text>
<text x="35.7" y="76.8">R3</text>
<text x="44.2" y="76.6">+5V</text>
<text x="66.1" y="75.8">PWM</text>
<text x="100.3" y="75.8">+5V</text>
<text x="113.5" y="75.8">PE0</text>
<text x="134" y="75.8">PD0</text>
<text x="24.6" y="82.4">SS14</text>
<text x="27.4" y="80.4">D2</text>
<text x="36.8" y="79.6">1K</text>
<text x="43.3" y="82.2">BZ1</text>
<text x="55.6" y="78.4">+5V</text>
<text x="55.6" y="80.9">GND</text>
<text x="62.9" y="82.8">M1 Motor_Servo</text>
<text x="66.1" y="78.4">+</text>
<text x="100.3" y="78.4">GND</text>
<text x="113.5" y="80.9">PE2</text>
<text x="113.5" y="83.4">PE3</text>
<text x="113.5" y="78.4">PE1</text>
<text x="134" y="83.4">PD3</text>
<text x="134" y="78.4">PD1</text>
<text x="134" y="80.9">PD2</text>
<text x="43.7" y="85.5">Buzzer</text>
<text x="67.6" y="89.8">D1</text>
<text x="87.2" y="86.2">16MHz</text>
<text x="96.3" y="85.7">Y1</text>
<text x="134" y="86">PD4</text>
<text x="134" y="88.5">PD5</text>
<text x="33" y="92.1">BC847</text>
<text x="44.5" y="91.3">Q1</text>
<text x="53.8" y="91.1">+5V R2</text>
<text x="58.3" y="93.6">1K</text>
<text x="67.1" y="92.3">LED</text>
<text x="85.1" y="94.9">22p</text>
<text x="86.2" y="92.3">C4</text>
<text x="102.9" y="92.3">C5</text>
<text x="102.9" y="94.9">22p</text>
<text x="134" y="91.1">PD6</text>
<text x="134" y="93.6">PD7</text>
<text x="30.4" y="99.7">R4</text>
<text x="30.4" y="97.4">1K</text>
<text x="44.3" y="99.9">GND</text>
<text x="74.8" y="96.1">GND</text>
<text x="126.6" y="97.3" transform="rotate(-90 126.6 97.3)">GND</text>
<text x="127.9" y="101.2">U4</text>
<text x="129.4" y="100.6">GND</text>
<text x="89.4" y="102.5">GND</text>
<text x="97" y="102.5">GND</text>
<text x="127.9" y="103.8">ATmega328PB-A</text>
</g>
<g font-size="1.8" fill="#a90000">
<text x="29.8" y="23.9">1</text>
<text x="22.2" y="26.4">2</text>
<text x="29.8" y="29">3</text>
<text x="53.9" y="27.7">3</text>
<text x="66.6" y="27.7">2</text>
<text x="125.5" y="26.1" transform="rotate(-90 125.5 26.1)">4</text>
<text x="128" y="26.7" transform="rotate(-90 128 26.7)">18</text>
<text x="60.7" y="35" transform="rotate(-90 60.7 35)">1</text>
<text x="110.4" y="31.5">20</text>
<text x="138.4" y="31.5">12</text>
<text x="138.4" y="34.1">13</text>
<text x="138.4" y="36.6">14</text>
<text x="138.4" y="39.1">15</text>
<text x="138.4" y="41.7">16</text>
<text x="138.4" y="44.2">17</text>
<text x="139" y="46.8">7</text>
<text x="139" y="49.3">8</text>
<text x="138.4" y="54.4">23</text>
<text x="138.4" y="56.9">24</text>
<text x="138.4" y="59.5">25</text>
<text x="27.7" y="64.2" transform="rotate(-90 27.7 64.2)">1</text>
<text x="30.2" y="64.2" transform="rotate(-90 30.2 64.2)">2</text>
<text x="32.8" y="64.2" transform="rotate(-90 32.8 64.2)">3</text>
<text x="138.4" y="62">26</text>
<text x="138.4" y="64.5">27</text>
<text x="93.9" y="69.6">4</text>
<text x="138.4" y="67.1">28</text>
<text x="138.4" y="69.6">29</text>
<text x="64.1" y="74.7">1</text>
<text x="93.9" y="77.2">1</text>
<text x="93.9" y="74.7">2</text>
<text x="93.9" y="72.2">3</text>
<text x="111.1" y="74.7">3</text>
<text x="111.1" y="77.2">6</text>
<text x="138.4" y="74.7">30</text>
<text x="138.4" y="77.2">31 RX_FTDI</text>
<text x="138.4" y="77.2">31</text>
<text x="41.2" y="79.8">1</text>
<text x="64.1" y="79.8">3</text>
<text x="110.4" y="79.8">19</text>
<text x="110.4" y="82.3">22</text>
<text x="138.4" y="79.8">32</text>
<text x="139" y="82.3">1</text>
<text x="41.2" y="84.9">2</text>
<text x="138.4" y="89.9">10</text>
<text x="139" y="84.9">2</text>
<text x="139" y="87.4">9</text>
<text x="37.7" y="93.7">1</text>
<text x="42.9" y="90.9" transform="rotate(-90 42.9 90.9)">3</text>
<text x="138.4" y="92.5">11</text>
<text x="125.5" y="99.8" transform="rotate(-90 125.5 99.8)">5</text>
</g>
<g font-size="1.8" fill="#0f0f0f">
<text x="144.4" y="39.4" transform="rotate(-90 144.4 39.4)">ultrasonic_trig</text>
<text x="147" y="41.9" transform="rotate(-90 147 41.9)">ultrasonic_echo</text>
<text x="87.3" y="45.7" transform="rotate(-90 87.3 45.7)">reset</text>
<text x="141.4" y="46.7">osc1</text>
<text x="141.4" y="49.2">osc2</text>
<text x="16.5" y="69.5">ultrasonic_trig</text>
<text x="33" y="69.5">ultrasonic_echo</text>
<text x="99.1" y="69.5">TX_FTDI</text>
<text x="144.4" y="69.9" transform="rotate(-90 144.4 69.9)">reset</text>
<text x="52.1" y="74.6">Servo_PWM</text>
<text x="99.1" y="72.1">RX_FTDI</text>
<text x="147" y="74.9" transform="rotate(-90 147 74.9)">TX_FTDI</text>
<text x="85.5" y="88.6">osc1</text>
<text x="100.3" y="88.6">osc2</text>
<text x="16.2" y="93.7">Buzzer_PWM</text>
<text x="148.2" y="93.1" transform="rotate(-90 148.2 93.1)">Servo_PWM</text>
<text x="144.4" y="99.3" transform="rotate(-90 144.4 99.3)">Buzzer_PWM</text>
</g>
<g font-size=".9" fill="#0000c2">
<text x="102.8" y="118.4">[3]</text>
<text x="102.9" y="115.9">[1]</text>
<text x="102.9" y="117.2">[2]</text>
<text x="103.3" y="119.7">[4]</text>
<text x="105" y="118.4">https://forum.arduino.cc/t/atmega328-uno-adc-aref/114077</text>
<text x="105.1" y="115.9">https://somanytech.com/9v-to-5v-converter-circuit/</text>
<text x="105.1" y="117.2">https://docs.arduino.cc/retired/hacking/hardware/building-an-arduino-on-a-breadboard/</text>
<text x="105.5" y="119.7">https://www.alldatasheet.com/datasheet-pdf/pdf/82833/FAIRCHILD/LM7805.html</text>
<text x="14" y="123.8">1.</text>
<text x="14" y="124.8">is</text>
<text x="14" y="125.8">Vf</text>
<text x="15.6" y="124.8">small</text>
<text x="15.7" y="123.8">R</text>
<text x="15.7" y="125.8">=</text>
<text x="17.1" y="123.8">is</text>
<text x="17.3" y="125.8">2.1V,</text>
<text x="18.8" y="123.8">high</text>
<text x="19" y="124.8">but</text>
<text x="20.5" y="125.8">for</text>
<text x="21.3" y="124.8">the</text>
<text x="21.6" y="123.8">enough</text>
<text x="22.6" y="125.8">R</text>
<text x="23.6" y="124.8">lit</text>
<text x="24.1" y="125.8">=</text>
<text x="25.4" y="124.8">is</text>
<text x="25.7" y="125.8">1K</text>
<text x="25.8" y="123.8">so</text>
<text x="27.1" y="124.8">still</text>
<text x="27.7" y="125.8">-&gt;</text>
<text x="27.7" y="123.8">that</text>
<text x="29.7" y="124.8">visible.</text>
<text x="30.1" y="125.8">I</text>
<text x="30.4" y="123.8">the</text>
<text x="31.2" y="125.8">~</text>
<text x="32.5" y="125.8">3mA.</text>
<text x="32.7" y="123.8">current</text>
<text x="35.6" y="125.8">-&gt;</text>
<text x="36.9" y="123.8">through</text>
<text x="38" y="125.8">Pd</text>
<text x="14" y="128.8">2.</text>
<text x="14" y="129.9">it</text>
<text x="14" y="130.9">want</text>
<text x="15.4" y="129.9">can</text>
<text x="15.7" y="128.8">Assumed</text>
<text x="17" y="130.9">to</text>
<text x="18" y="129.9">be</text>
<text x="18.7" y="130.9">be</text>
<text x="19.9" y="129.9">swapped</text>
<text x="20.6" y="128.8">that</text>
<text x="20.6" y="130.9">programmed</text>
<text x="23.3" y="128.8">ATMega328-P</text>
<text x="24.7" y="129.9">in</text>
<text x="26.4" y="129.9">order</text>
<text x="27.4" y="130.9">externally.</text>
<text x="29.7" y="129.9">broken</text>
<text x="30.8" y="128.8">is</text>
<text x="32.4" y="128.8">put</text>
<text x="34.8" y="128.8">in</text>
<text x="36.5" y="128.8">socket</text>
<text x="14" y="132.9">3.</text>
<text x="15.7" y="132.9">PWM</text>
<text x="18.6" y="132.9">from</text>
<text x="21.6" y="132.9">the</text>
<text x="23.9" y="132.9">ATMega</text>
<text x="28.1" y="132.9">for</text>
<text x="30.3" y="132.9">Buzzer</text>
<text x="34.3" y="132.9">is</text>
<text x="35.9" y="132.9">4kHz.</text>
</g>
</svg>
